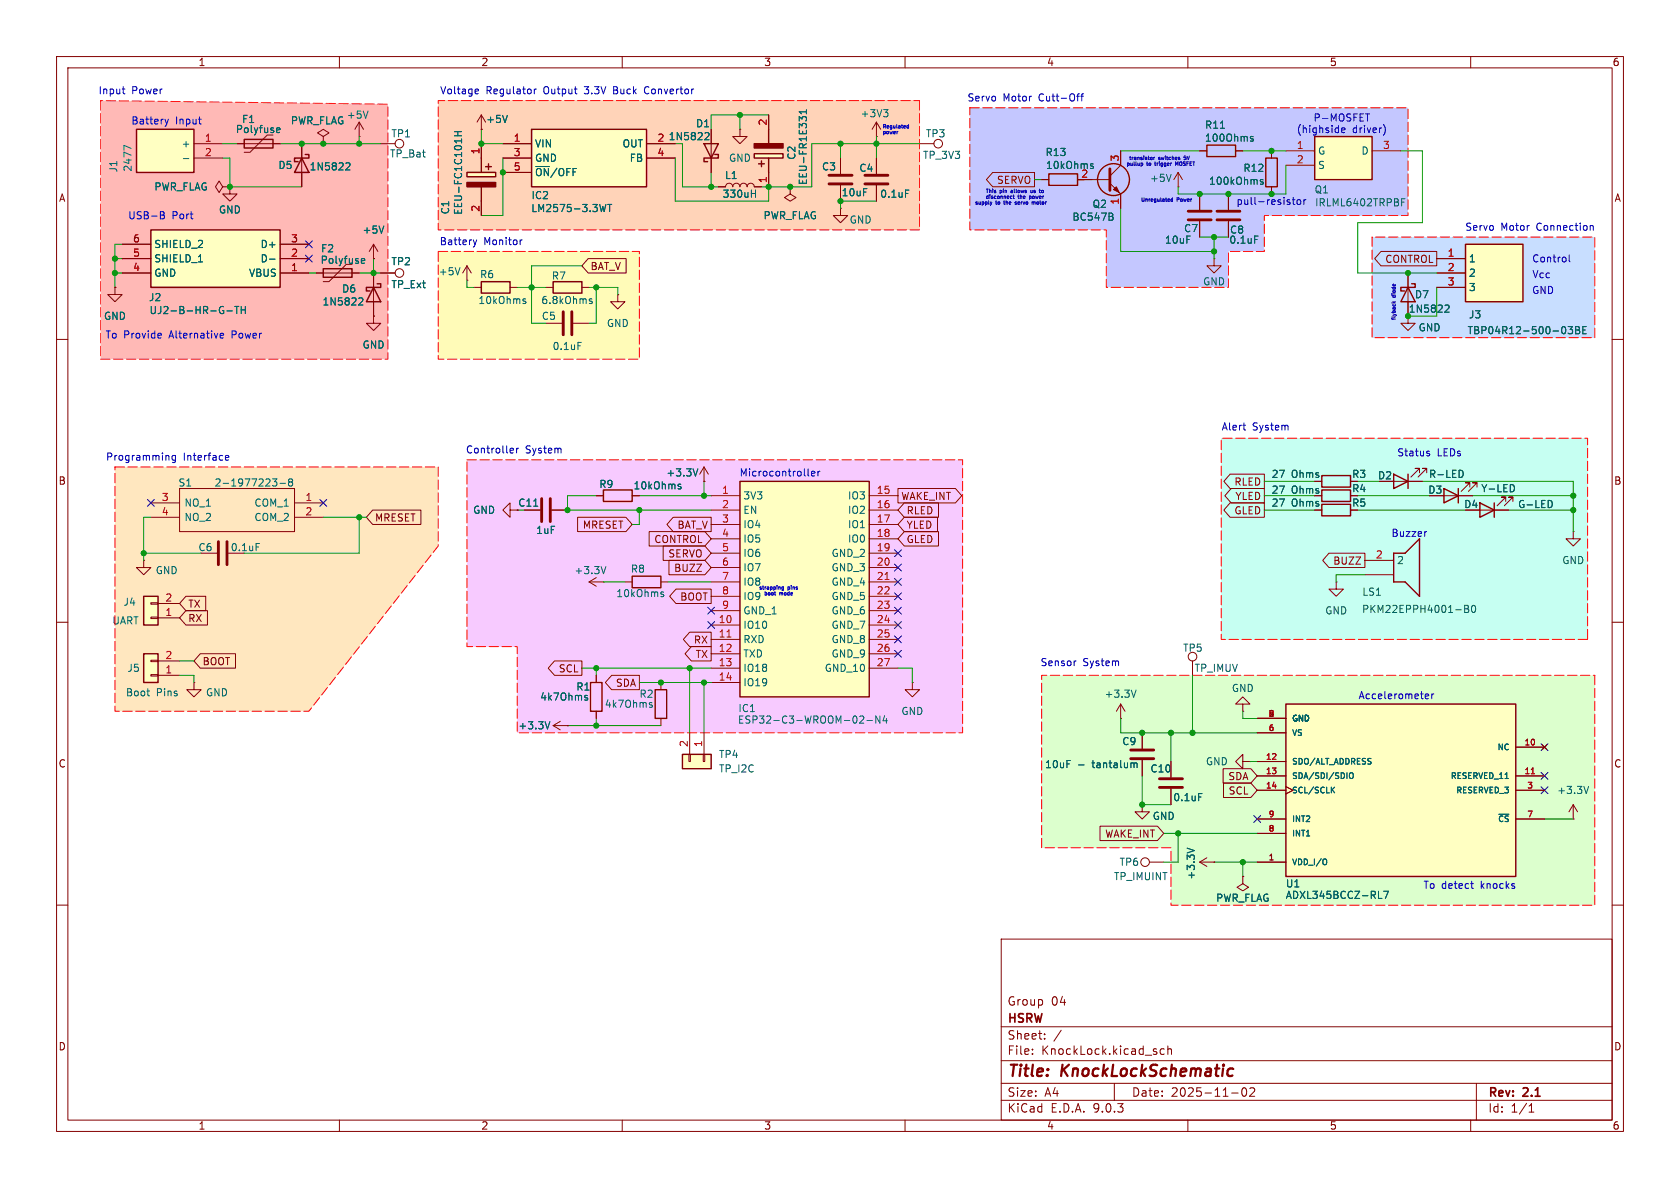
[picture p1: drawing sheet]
<svg xmlns="http://www.w3.org/2000/svg" width="297mm" height="210mm" viewBox="0 0 297 210" stroke-linecap="round" stroke-linejoin="round" font-family="sans-serif">
<g fill="none" stroke="#840000" stroke-width=".18">
<path d="M10 10h277v190h-277zM12 12h273v186h-273zM60 10v2M110 10v2M160 10v2M210 10v2M260 10v2M10 60h2M285 60h2M10 110h2M285 110h2M10 160h2"/>
<path d="M177 166h108v32h-108zM285 160h2M60 198v2M110 198v2M160 198v2M177 194.5h108M177 191.5h108M177 187.5h108M177 181.5h108M182.5 186.3v.1M182.5 185.5v.1M184.7 183.6v.1"/>
<path d="M184.7 182.8v.1M187.6 182.1l-1.3 2M197 191.5v3M205.8 185.5l-.4-.1-.3 .3v.4l.1 .2h.6M206.5 185.5l.2-.1 .3 .1 .1 .9M206.5 184.9v1.5M210 198v2M217.7 193.2h1.2M219.7 192.4l.2-.1a.81 .81 0 0 1 .6 .6 .81 .81 0 0 1-.3 .8l-.2 .1a.81 .81 0 0 1-.3-1.4zM221 192.4l.5-.1 .2 .1 .1 .3-.9 1.1h.9M260 198v2M261 191.5v6.5"/>
<path d="M270.3 196.6h.9M270.3 195.5l.4-.4v1.5"/>
</g>
<path d="M217.5 188.9l.5 .1M217.9 190.1l-.2 .1" fill="none" stroke="#840000" stroke-width=".4"/>
<path d="M17.8 17.8l50.8 .6v45.1h-50.8z" fill="#ffb9b6"/>
<path d="M20.3 82.6h57.2v13.9l-22.9 29.2h-34.3z" fill="#ffe7bf"/>
<path d="M242.6 41.9h39.3v17.8h-39.3z" fill="#c8deff"/>
<path d="M77.5 44.5h35.5v19h-35.5z" fill="#fffbb8"/>
<path d="M77.5 17.8h85.1v22.8h-85.1z" fill="#ffd3b8"/>
<path d="M184.1 119.4h97.8v40.6h-74.9v-10.1h-22.9z" fill="#dcffcd"/>
<path d="M171.4 19.1h77.5v19h-25.4v6.4h-6.3v6.3h-21.6v-10.2h-24.2z" fill="#c4c7ff"/>
<path d="M82.5 81.3h87.7v48.2h-78.8v-15.2h-8.9z" fill="#f7caff"/>
<path d="M215.9 77.5h64.8v35.5h-64.8z" fill="#c6fff2"/>
<g fill="none" stroke="#840000" stroke-width=".18">
<path d="M39.4 33l-.7-1-.6 1 .6 1 .7-1h1.2M40.6 33h.1M53.3 25.4v7.6M67.3 25.4h2.5M55.9 48.3h7.6M62.2 46.7h-1l-3 3.1h-1.1M66 45.7h.1M66 43.2l-.7 1.3M66 43.2l.8 1.3M66 43.2v2.5M248.9 48.3v7.6M92.7 90.2h2.8"/>
<path d="M97.5 90.2h2.8M105.4 87.6h1.3M111.8 87.6h1.2M232.4 87.6h1.3M252.7 87.6h7.6M259.8 86.1v-.8h-.7h.7l-1.5 1.6M261.1 86.1v-.8h-.8h.8l-1.5 1.6M278.1 94v1.3h1.3l-1.3 1.2-1.2-1.2h1.2M278.1 94h.1M104.1 102.9l1.3 .7M104.1 102.9h2.6M105.4 102.1l-1.3 .8"/>
<path d="M105.4 119.4v1.3M106.7 102.9h.1M105.4 125.7v1.3"/>
<circle cx="70.6" cy="25.4" r=".76"/>
</g>
<path d="M53.3 27.9l1.3 2.6h-2.5zM54 27.3h.6v.6h-2.5v.7h.6M57.1 47.5h5.1v1.5h-5.1zM248.9 50.8l1.3 2.5h-2.6zM249.6 50.2h.6v.6h-2.6v.6h.7M106.7 86.6h5.1v2h-5.1zM233.7 86.6h5.1v2h-5.1zM255.3 86.4l2.5 1.2-2.5 1.3zM257.8 86.4v2.5M104.4 120.7h2v5h-2z" fill="none" stroke="#840000" stroke-width=".25"/>
<path d="M61.3 28.8h.5l.1 .3-.8 .9h.8M67.9 39.9l-.5 1.3M63.9 46.4l.2 .2 .3-.1M63.9 45.9l.2-.2h.2l.2 .2v.1l-.6 .1M255.6 53.9l.5 .1 .1 .3-.8 .9h.8M94.3 89.5h.8M119.9 85.9l.5 .3v.2h-.4M119.9 85.6h.5M267.5 85.7l.2 .5-.2 .7M107.1 100.1l-.4 1.3M103.4 123.3l.5 .2-.1 .2-.3 .1M103.4 123h.4" fill="none" stroke="#006464" stroke-width=".18"/>
<path d="M95.8 88.1v4.1M97.3 88.1v4.1" fill="none" stroke="#840000" stroke-width=".51"/>
<path d="M25.4 105.4h2.5v5.1h-2.5z" fill="#ffffc2"/>
<path d="M25.4 105.4h2.5v5.1h-2.5z" fill="none" stroke="#840000" stroke-width=".25"/>
<g fill="none" stroke="#840000" stroke-width=".18">
<path d="M67.3 48.3h2.5M26.7 109.1h1.2v.2h-1.2zM26.7 106.6h1.2v.2h-1.2zM27.9 109.2h3.8M27.9 106.7h3.8"/>
<circle cx="70.6" cy="48.3" r=".76"/>
</g>
<path d="M26.7 40.6h22.8v10.2h-22.8z" fill="#ffffc2"/>
<path d="M26.7 40.6h22.8v10.2h-22.8z" fill="none" stroke="#840000" stroke-width=".25"/>
<path d="M21.6 48.3h5.1M21.6 45.7h5.1M21.6 43.2h5.1M49.5 48.3h5.1M49.5 45.7h5.1M49.5 43.2h5.1" fill="none" stroke="#840000" stroke-width=".18"/>
<path d="M35.1 46.3h.7M40.1 55h1M41.5 54.2h.7M41.9 54.2v1.2M42.6 54.2v1.2M42.6 54.8h.8M43.4 54.2v1.2M47.7 45.8h.9" fill="none" stroke="#006464" stroke-width=".18"/>
<path d="M24.1 22.9h10.2v7.6h-10.2z" fill="#ffffc2"/>
<path d="M24.1 22.9h10.2v7.6h-10.2z" fill="none" stroke="#840000" stroke-width=".25"/>
<path d="M34.3 27.9h5.1M34.3 25.4h5.1M25.4 99.1v1.2h1.3l-1.3 1.3-1.3-1.3h1.3M25.4 99.1h.1" fill="none" stroke="#840000" stroke-width=".18"/>
<path d="M23.2 26.2l-1.3-.5v.8M32.4 28h1" fill="none" stroke="#006464" stroke-width=".18"/>
<path d="M25.4 115.6h2.5v5.1h-2.5z" fill="#ffffc2"/>
<path d="M233.7 89.2h5.1v2h-5.1zM25.4 115.6h2.5v5.1h-2.5zM115.8 121.9h2.1v5.1h-2.1z" fill="none" stroke="#840000" stroke-width=".25"/>
<g fill="none" stroke="#840000" stroke-width=".18">
<path d="M109.2 52.1v1.2h1.3l-1.3 1.3-1.3-1.3h1.3M109.2 52.1h.1M232.4 90.2h1.3M26.7 119.3h1.2v.2h-1.2zM26.7 116.7h1.2v.3h-1.2zM27.9 119.4h3.8M27.9 116.8h3.8M236.2 102.9v1.2h1.3l-1.3 1.3-1.3-1.3h1.3M236.2 102.9h.1M116.8 120.7v1.2M116.8 127v1.3M207 134.6v2.8"/>
<path d="M207 139.4v2.8M278.1 144.8h.1M278.1 142.2l-.7 1.3M278.1 142.2l.8 1.3M278.1 142.2v2.6"/>
</g>
<path d="M26 122.2h.4M26.3 123h.1M114.9 124.6l.4 .2v.2h-.4M114.9 124.3h.4M280.9 139l-.5 1.3M211.9 140.3h.6" fill="none" stroke="#006464" stroke-width=".18"/>
<path d="M205 139.2h4M205 137.7h4" fill="none" stroke="#840000" stroke-width=".51"/>
<path d="M82.5 30.5h5.1v.7h-5.1z" fill="#ffffc2"/>
<path d="M82.5 30.5h5.1v.7h-5.1zM85.1 27.9v2.6M85.1 33v2.6M85.9 29.5h1M86.4 29v1M66 50.8l1.3 2.5h-2.5zM66.7 50.2h.6v.6h-2.5v.6h.6" fill="none" stroke="#840000" stroke-width=".25"/>
<path d="M82.5 32.3h5.1v.7h-5.1z" fill="#840000" stroke="#840000" stroke-width=".25"/>
<path d="M85.1 25.4v2.5M85.1 35.6v2.5M20.3 50.8v1.3h1.3l-1.3 1.2-1.3-1.2h1.3M20.3 50.8h.1M66 55.9v1.3h1.3l-1.3 1.2-1.2-1.2h1.2M66 55.9h.1M66 48.3v7.6M219.7 134.6v-1.2l-1.3 1.2 1.3 1.3v-1.3h1.3M221 134.6h.1" fill="none" stroke="#840000" stroke-width=".18"/>
<path d="M80.3 24h1.3M80.3 23.3h1.3M80.9 23.3v.7M63.6 52.6l.4 .1 .2 .3-.8 .9h.8" fill="none" stroke="#006464" stroke-width=".18"/>
<path d="M227.3 124.5h40.7v30.4h-40.7z" fill="#ffffc2"/>
<path d="M43.2 24.6h5.1v1.6h-5.1zM227.3 124.5h40.7v30.4h-40.7z" fill="none" stroke="#840000" stroke-width=".25"/>
<g fill="none" stroke="#840000" stroke-width=".18">
<path d="M40.6 33v1.3h1.3l-1.3 1.3-1.2-1.3h1.2M40.6 33h.1M41.9 25.4h7.6M48.3 23.9h-1.1l-3 3h-1M57.1 24.1l1.1-.6-1.1-.6-1 .6 1 .6v1.3M57.1 25.4h.1M63.5 24.1h.1M63.5 21.6l-.8 1.3M63.5 21.6l.8 1.3M63.5 21.6v2.5M85.1 22.9h.1M85.1 20.3l-.8 1.3"/>
<path d="M85.1 20.3l.8 1.3M85.1 20.3v2.6M222.2 139.7h5.1M222.2 137.2h5.1M222.2 134.6h5.1M222.2 129.5h5.1M222.2 127h5.1M227.3 139.1l1.3 .6-1.3 .6M268 139.7h5M268 137.2h5M268 132.1h5M272.7 131.7l.7 .8"/>
<path d="M273.4 131.7l-.7 .8M222.2 144.8h5.1M222.2 152.4h5.1M222.2 147.3h5.1M268 144.8h5"/>
</g>
<path d="M65.1 19.6l-.5 1.3M48.9 23.3l.2 .1h.3M48.9 22.8l.2-.2h.2l.2 .2v.1l-.6 .1M89.7 20.4l-.4 1.3M235.5 139.6l.4 .6M235.9 139.1l-.5 .6M238.7 136.7l.1-.1a.34 .34 0 0 1 .4 .3v.4a.34 .34 0 0 1-.3 .3 .34 .34 0 0 1-.3-.3zM234.4 151.9l.1 .3-.1 .6M243.7 158.8h.6M244.6 157.6h.9l-.6 1.2M265 143.9h1.8" fill="none" stroke="#006464" stroke-width=".18"/>
<path d="M270.7 136.8h.6" fill="none" stroke="#a90000" stroke-width=".18"/>
<path d="M94 22.9h20.3v10.1h-20.3z" fill="#ffffc2"/>
<path d="M94 22.9h20.3v10.1h-20.3zM97.8 49.8h5.1v2h-5.1z" fill="none" stroke="#840000" stroke-width=".25"/>
<path d="M88.9 25.4h5.1M88.9 27.9h5.1M88.9 30.5h5.1M114.3 25.4h5.1M114.3 27.9h5.1M96.5 50.8h1.3M96.5 57.2h2.8M101.3 57.2h2.8M102.9 50.8h1.2M34.3 120.7v1.2h1.3l-1.3 1.3-1.3-1.3h1.3M34.3 120.7h.1" fill="none" stroke="#840000" stroke-width=".18"/>
<path d="M107.1 36.1l-.3 1.3-.2-.9M107.4 36.1h.7M107.8 36.1v1.3M104.2 53.1l.5 .3-.2 .3-.3-.1M104.7 52.9l-.3-.1-.2 .2M102.2 60.5h.6" fill="none" stroke="#006464" stroke-width=".18"/>
<path d="M99.6 55.1v4.1M101.1 55.1v4.1" fill="none" stroke="#840000" stroke-width=".51"/>
<path d="M120.6 133.4h5.1v2.5h-5.1z" fill="#ffffc2"/>
<path d="M120.6 133.4h5.1v2.5h-5.1z" fill="none" stroke="#840000" stroke-width=".25"/>
<path d="M121.8 133.4h.2v1.2h-.2zM121.9 129.5v3.9M124.3 133.4h.3v1.2h-.3zM124.5 129.5v3.9M219.7 124.5h1.3l-1.3-1.3-1.3 1.3h1.3v1.2M219.7 125.7h.1" fill="none" stroke="#840000" stroke-width=".18"/>
<path d="M133.3 27.2h5.1v.7h-5.1z" fill="#ffffc2"/>
<path d="M124.5 25.4h2.5l-1.3 2.5zM126.4 27.3h.6v.6h-2.5v.7h.6M133.3 27.2h5.1v.7h-5.1zM134.1 29h1M134.6 28.4v1.1M135.9 22.9v2.5M135.9 27.9v2.6M85.1 49.8h5.1v2h-5.1zM261.6 88.9l2.6 1.3-2.6 1.2zM264.2 88.9v2.5M111.8 101.9h5v2h-5z" fill="none" stroke="#840000" stroke-width=".25"/>
<path d="M133.3 25.4h5.1v.8h-5.1z" fill="#840000" stroke="#840000" stroke-width=".25"/>
<g fill="none" stroke="#840000" stroke-width=".18">
<path d="M125.7 22.9v7.6M127 33h1.3a.64 .64 0 0 1 .6-.6 .64 .64 0 0 1 .6 .6 .64 .64 0 0 1 .7-.6 .64 .64 0 0 1 .6 .6 .64 .64 0 0 1 .6-.6 .64 .64 0 0 1 .7 .6 .64 .64 0 0 1 .6-.6 .64 .64 0 0 1 .6 .6h1.3M130.8 22.9v1.2h1.3l-1.3 1.3-1.3-1.3h1.3M130.8 22.9h.1M135.9 20.3v2.6M135.9 30.5v2.5M139.7 33v1.3l1 .6-1 .7-1-.7 1-.6M139.7 33h.1M148.6 36.8v1.3h1.3l-1.3 1.3-1.3-1.3h1.3M148.6 36.8h.1M148.6 27.9v2.8M148.6 32.8v2.8"/>
<path d="M154.9 24.1h.1M154.9 21.6l-.7 1.3M154.9 21.6l.8 1.3M154.9 21.6v2.5M154.9 27.9v2.8M154.9 32.8v2.8M82.5 49.5h.1M82.5 47l-.7 1.3M82.5 47l.8 1.3M82.5 47v2.5M83.8 50.8h1.3M90.2 50.8h1.2"/>
<path d="M26.7 88.9h5M26.7 91.4h5M31.7 86.4h20.4v7.6h-20.4zM35.6 97.8h2.8M52.1 88.9h5M52.1 91.4h5M124.5 85.1h.1M124.5 82.6l-.8 1.2M124.5 82.6l.7 1.2M124.5 82.6v2.5M259.1 90.2h7.6M266.2 88.6v-.7h-.8h.8l-1.5 1.5"/>
<path d="M267.5 88.6v-.7h-.8h.8l-1.6 1.5M110.5 102.9h1.3M116.8 102.9h1.3M198.1 127h.1M198.1 124.5l-.7 1.2M198.1 124.5l.8 1.2M198.1 124.5v2.5M201.9 129.5v2.8M201.9 134.4v2.8M203.2 152.4h2.5M212.1 152.4l1.3 .8M212.1 152.4h2.5"/>
<path d="M213.4 151.6l-1.3 .8M214.6 152.4h.1M219.7 154.9v1.3l1 .6-1 .7-1-.7 1-.6M219.7 154.9h.1"/>
<circle cx="202.4" cy="152.4" r=".76"/>
</g>
<g fill="none" stroke="#006464" stroke-width=".18">
<path d="M142.6 19.4v.7M142.6 19.8h-1.3l.4 .3M156.2 19.4h.8l-.4 .5M156.7 19.9l.3 .2v.3l-.3 .2M124.8 23.4l.4 .1 .2 .3-.8 .9h.8M132.8 34.2h.8M133.6 33.6v1.3M141.8 21l-.5-.4v.8M141.8 20.9l.2-.3h.3l.3 .3M160.1 33.6h.6M81.3 47.3l-.4 1.3M92.5 53.2l.5 .2-.1 .2-.3 .1"/>
<path d="M92.5 52.9h.4M45.3 96.1h.6M48.2 84.7h.7l-.4 .4 .4 .2v.4l-.2 .2h-.4M49.5 85.4h1M51.2 85.2l-.2-.2 .2-.3h.3l.2 .2-.2 .3M51.2 85.2l-.2 .2 .1 .4 .1 .1h.4l.1-.2v-.3l-.2-.2M51.2 85.2h.3M123.4 82.9l-.5 1.2M274.2 88.5l.2 .5-.2 .7M116.9 105l.5 .2-.1 .2-.4 .1M116.9 104.7h.4M190.7 135.2h.9"/>
<path d="M200.5 135l.2-.1h.3v.8M200.8 122l-.4 1.3M209.9 149.9l1.2 .5"/>
</g>
<path d="M146.6 32.5h4M146.6 31h4M152.9 32.5h4.1M152.9 31h4.1M38.6 95.8v4M40.1 95.8v4M199.9 134.1h4.1M199.9 132.6h4.1" fill="none" stroke="#840000" stroke-width=".51"/>
<path d="M130.8 85.1h22.9v38.1h-22.9z" fill="#ffffc2"/>
<path d="M130.8 85.1h22.9v38.1h-22.9z" fill="none" stroke="#840000" stroke-width=".25"/>
<g fill="none" stroke="#840000" stroke-width=".18">
<path d="M248.9 55.9v1.3h1.3l-1.3 1.2-1.3-1.2h1.3M90.2 90.2v-1.3l-1.3 1.3 1.3 1.2v-1.2h1.2M125.7 87.6h5.1M125.7 90.2h5.1M125.7 92.7h5.1M125.7 95.3h5.1M125.7 97.8h5.1M153.7 87.6h5M153.7 90.2h5M153.7 92.7h5M153.7 95.3h5M153.7 97.8h5"/>
<path d="M125.7 100.3h5.1M125.7 102.9h5.1M125.7 105.4h5.1M125.7 108h5.1M125.7 110.5h5.1M125.7 113h5.1M125.7 115.6h5.1M125.7 118.1h5.1M153.7 100.3h5M153.7 102.9h5M153.7 105.4h5M153.7 108h5"/>
<path d="M153.7 110.5h5M153.7 113h5M153.7 115.6h5M153.7 118.1h5M97.8 128.3l1.3 .7M97.8 128.3h2.5M99.1 127.5l-1.3 .8M100.3 128.3h.1M125.7 120.7h5.1"/>
</g>
<path d="M128.5 112.6h.7M156.5 102.5h.7" fill="none" stroke="#a90000" stroke-width=".18"/>
<path d="M97.2 127.6l-.4 1.2M152.2 126.6h.4l.1 .3-.8 .9h.8M153.3 127.3h.9M155.6 126.6v1.2l-.8-1.2v1.2M156.4 126.5l-.3 .9h.8M156.7 127v.8" fill="none" stroke="#006464" stroke-width=".18"/>
<path d="M259.1 43.2h10.1v10.1h-10.1z" fill="#ffffc2"/>
<g fill="none" stroke="#840000" stroke-width=".25">
<path d="M185.4 30.7h5.1v2.1h-5.1zM213.4 25.7h5v2h-5zM259.1 43.2h10.1v10.1h-10.1zM233.7 84.1h5.1v2h-5.1zM246.4 83.8l2.5 1.3-2.5 1.3zM246.4 97.8h2l2.6-2.5v10.1l-2.6-2.5h-2zM248.9 83.8v2.6"/>
<circle cx="196.8" cy="31.7" r="2.82"/>
</g>
<g fill="none" stroke="#840000" stroke-width=".18">
<path d="M162.6 25.4h2.5M184.1 31.8h1.3M190.5 31.8h5.7M196.2 32.4l1.9 1.9v2.5M198.1 26.7v2.5l-1.9 1.9M208.3 33h.1M208.3 30.5l-.8 1.3M208.3 30.5l.7 1.3M208.3 30.5v2.5M212.1 26.7h1.3M217.2 34.3v2.8M217.2 39.1v2.8"/>
<path d="M218.4 26.7h1.3M214.6 45.7v1.3h1.3l-1.3 1.3-1.2-1.3h1.2M214.6 45.7h.1M254 45.7h5.1M254 48.3h5.1M254 50.8h5.1M232.4 85.1h1.3M241.3 99.1h5.1M243.8 85.1h7.7M251 83.6v-.8h-.8h.8l-1.6 1.5M252.2 83.6v-.8h-.7h.7l-1.5 1.5M241.3 101.6h5.1"/>
<path d="M201.9 142.2v1.3h1.3l-1.3 1.3-1.2-1.3h1.2M201.9 142.2h.1"/>
<circle cx="165.9" cy="25.4" r=".76"/>
</g>
<g fill="none" stroke="#006464" stroke-width=".18">
<path d="M192.8 29.3l.5 .2v.2l-.4 .1M192.8 29h.5M196.5 38.3l.3 .2-.1 .3-.2 .1M196.6 37.7l.1 .2-.1 .3M207 30.8l-.4 1.3M215.8 22.7h.7M221.1 24.5l.4 .1 .1 .2-.2 .2-.3-.1M221.1 24.2h.4M221.8 41.7h.6M277.2 57.7h.8l-.4 .5 .4 .1v.6l-.2 .1-.6-.1M278.6 57.7h.4l.2 .3-.2 .3 .2 .2 .1 .3-.3 .2h-.4zM278.6 58.3h.4"/>
<path d="M279.8 58.3h.4M280.4 57.7h-.6v1.3h.6M258.3 83.1a.68 .68 0 0 1 .4 .7 .68 .68 0 0 1-.4 .6M258.9 107h.5l.2 .2-.2 .4 .2 .1 .1 .3-.3 .3h-.5zM258.9 107.6h.5M260.3 107.1l.1-.1a.68 .68 0 0 1 .5 .6 .68 .68 0 0 1-.5 .7 .84 .84 0 0 1-.1-1.2z"/>
</g>
<path d="M196.2 29.8v3.9M215.1 38.9h4.1M215.1 37.3h4.1" fill="none" stroke="#840000" stroke-width=".51"/>
<path d="M196.8 33.5l.6-.5 .5 1z" fill="#840000" stroke="#840000" stroke-width=".18"/>
<path d="M232.4 24.1h10.2v7.7h-10.2z" fill="#ffffc2"/>
<path d="M223.8 27.9h2v5.1h-2zM232.4 24.1h10.2v7.7h-10.2z" fill="none" stroke="#840000" stroke-width=".25"/>
<g fill="none" stroke="#840000" stroke-width=".18">
<path d="M40.6 33h.1M41.9 25.4h1.3M48.3 25.4h1.2M53.3 25.4v2.5M53.3 30.5v2.5M57.1 25.4h.1M85.1 22.9h.1M85.1 25.4v2.5M85.1 35.6v2.5M88.9 25.4h5.1M88.9 27.9h5.1M88.9 30.5h5.1"/>
<path d="M114.3 25.4h5.1M114.3 27.9h5.1M125.7 22.9v2.5M125.7 27.9v2.6M127 33h1.3M133.3 33h1.3M135.9 20.3v2.6M135.9 30.5v2.5M139.7 33h.1M148.6 27.9v2.8M148.6 32.8v2.8M154.9 27.9v2.8"/>
<path d="M154.9 32.8v2.8M175.5 30.5h7.4v2.5h-7.4l-1.1-1.2zM184.1 31.8h1.3M190.5 31.8h2.5M198.1 26.7v2.5M198.1 34.3v2.5M212.1 26.7h1.3M212.1 34.3v2.8M212.1 39.1v2.8M217.2 34.3v2.8M217.2 39.1v2.8M218.4 26.7h1.3"/>
<path d="M224.8 26.7v1.2M224.8 33v1.3M227.3 26.7h5.1M227.3 29.2h5.1M242.6 26.7h5M20.3 50.8h.1M21.6 48.3h5.1M21.6 45.7h5.1M21.6 43.2h5.1M49.5 48.3h5.1M49.5 45.7h5.1M49.5 43.2h5.1"/>
<path d="M55.9 48.3h1.2M62.2 48.3h1.3M66 45.7h.1M66 55.9h.1M66 48.3v2.5M66 53.3v2.6M67.3 48.3h2.5M104 45.7h6.7v2.6h-6.7l-1.1-1.3zM244.1 44.4h9.9v2.6h-9.9l-1.1-1.3zM248.9 48.3v2.5M248.9 53.3v2.6M254 48.3h5.1"/>
<path d="M254 45.7h5.1M254 50.8h5.1M65.9 90.2h8.5v2.5h-8.5l-1.1-1.3zM92.7 90.2h2.8M97.5 90.2h2.8M102.1 91.4h8.5l1.2 1.3-1.2 1.3h-8.5zM105.4 87.6h1.3M111.8 87.6h1.2M114.8 94h9.8l1.1 1.3-1.1 1.2h-9.8zM117.2 96.5h7.4l1.1 1.3-1.1 1.3h-7.4zM118.3 99.1h6.3l1.1 1.2-1.1 1.3h-6.3zM119 91.4h6.7v2.6h-6.7l-1.1-1.3z"/>
<path d="M124.5 85.1h.1M158.7 86.4h10.2l1.1 1.2-1.1 1.3h-10.2zM159.9 88.9h6v2.5h-6l-1.2-1.2zM159.9 94h6v2.5h-6l-1.2-1.2zM159.9 91.4h5.8v2.6h-5.8l-1.2-1.3zM217.5 88.9h6v2.5h-6l-1.1-1.2zM217.5 83.8h6v2.6h-6l-1.1-1.3zM217.7 86.4h5.8v2.5h-5.8l-1.2-1.3zM232.4 87.6h1.3M232.4 90.2h1.3M232.4 85.1h1.3M234.9 97.8h6.4v2.5h-6.4l-1.1-1.2z"/>
<path d="M243.8 85.1h2.6M248.9 85.1h2.6M252.7 87.6h2.6M257.8 87.6h2.5M259.1 90.2h2.5M264.2 90.2h2.5M32.9 105.4h3.5v2.6h-3.5l-1.2-1.3zM32.9 107.9h3.8v2.6h-3.8l-1.2-1.3zM35.4 115.6h6.2v2.5h-6.2l-1.1-1.3zM98 116.8h4.9v2.6h-4.9l-1.1-1.3zM105.4 119.4v1.3M108.1 119.4h4.9v2.5h-4.9l-1.1-1.2z"/>
<path d="M119.5 104.1h6.2v2.6h-6.2l-1.1-1.3zM121.9 111.8h3.8v2.5h-3.8l-1.1-1.3zM122.2 114.3h3.5v2.5h-3.5l-1.1-1.2zM210.8 116.8v2.6M100.3 128.3h.1M105.4 125.7v1.3M161.3 120.7v1.2h1.3l-1.3 1.3-1.3-1.3h1.3M161.3 120.7h.1M201.9 129.5v2.8M201.9 134.4v2.8M207 134.6v2.8M207 139.4v2.8"/>
<path d="M216.2 135.9h4.9l1.1 1.3-1.1 1.2h-4.9zM216.3 138.4h4.8l1.1 1.3-1.1 1.3h-4.8zM222.2 139.7h5.1M222.2 137.2h5.1M222.2 134.6h5.1M222.2 129.5h5.1M222.2 127h5.1M227.3 139.1l1.3 .6-1.3 .6M268 139.7h5M268 137.2h5M268 132.1h5M272.7 131.7l.7 .8"/>
<path d="M273.4 131.7l-.7 .8M194.5 146h10.1l1.1 1.3-1.1 1.3h-10.1zM201.9 142.2h.1M214.6 152.4h.1M219.7 154.9h.1M222.2 144.8h5.1M222.2 152.4h5.1M222.2 147.3h5.1M268 144.8h5"/>
<circle cx="210.8" cy="116.1" r=".76"/>
</g>
<g fill="none" stroke="#006464" stroke-width=".18">
<path d="M142.6 19.4v.7M142.6 19.8h-1.3l.4 .3M48.9 22.8l.2-.2h.2l.2 .2v.1l-.6 .1M48.9 23.3l.2 .1h.3M61.3 28.8h.5l.1 .3-.8 .9h.8M67.9 39.9l-.5 1.3M80.3 24h1.3M80.3 23.3h1.3M80.9 23.3v.7M89.7 20.4l-.4 1.3M107.1 36.1l-.3 1.3-.2-.9M107.4 36.1h.7"/>
<path d="M107.8 36.1v1.3M124.8 23.4l.4 .1 .2 .3-.8 .9h.8M132.8 34.2h.8M133.6 33.6v1.3M141.8 21l-.5-.4v.8M141.8 20.9l.2-.3h.3l.3 .3M160.1 33.6h.6M192.8 29.3l.5 .2v.2l-.4 .1M192.8 29h.5M196.5 38.3l.3 .2-.1 .3-.2 .1M196.6 37.7l.1 .2-.1 .3M215.8 22.7h.7"/>
<path d="M221.1 24.5l.4 .1 .1 .2-.2 .2-.3-.1M221.1 24.2h.4M223.3 31.8l-.3-.1-.2 .2 .1 .2 .4 .1v.3h-.5M247.8 35.7h.4M247.8 35.1h.6M35.1 46.3h.7M40.1 55h1M41.5 54.2h.7M41.9 54.2v1.2M42.6 54.2v1.2M42.6 54.8h.8M43.4 54.2v1.2"/>
<path d="M47.7 45.8h.9M63.6 52.6l.4 .1 .2 .3-.8 .9h.8M63.9 46.4l.2 .2 .3-.1M63.9 45.9l.2-.2h.2l.2 .2v.1l-.6 .1M221.8 41.7h.6M255.6 53.9l.5 .1 .1 .3-.8 .9h.8M277.2 57.7h.8l-.4 .5 .4 .1v.6l-.2 .1-.6-.1M278.6 57.7h.4l.2 .3-.2 .3 .2 .2 .1 .3-.3 .2h-.4zM278.6 58.3h.4M279.8 58.3h.4M280.4 57.7h-.6v1.3h.6M94.3 89.5h.8"/>
<path d="M119.9 85.9l.5 .3v.2h-.4M119.9 85.6h.5M123.4 82.9l-.5 1.2M258.3 83.1a.68 .68 0 0 1 .4 .7 .68 .68 0 0 1-.4 .6M267.5 85.7l.2 .5-.2 .7M274.2 88.5l.2 .5-.2 .7M97.2 127.6l-.4 1.2M103.4 123.3l.5 .2-.1 .2-.3 .1M103.4 123h.4M190.7 135.2h.9M200.5 135l.2-.1h.3v.8M235.5 139.6l.4 .6"/>
<path d="M235.9 139.1l-.5 .6M238.7 136.7l.1-.1a.34 .34 0 0 1 .4 .3v.4a.34 .34 0 0 1-.3 .3 .34 .34 0 0 1-.3-.3zM209.9 149.9l1.2 .5M211.9 140.3h.6M234.4 151.9l.1 .3-.1 .6M243.7 158.8h.6M244.6 157.6h.9l-.6 1.2M265 143.9h1.8"/>
</g>
<path d="M210.1 38.9h4M210.1 37.3h4" fill="none" stroke="#840000" stroke-width=".51"/>
<path d="M17.8 17.8v45.7h50.8v-45.1l-50.8-.6" fill="none" stroke="#ff1d1d" stroke-width=".18" stroke-dasharray="1.7 .6"/>
<path d="M162.6 17.8v22.8h-85.1v-22.8h85.1M171.4 19.1h77.5v19h-25.4v6.4h-6.3v6.3h-21.6v-10.2h-24.2v-21.5M77.5 44.5h35.5v19h-35.5v-19M242.6 41.9v17.8h39.3v-17.8h-39.3M20.3 82.6h57.2v13.9l-22.9 29.2h-34.3v-43.1M82.5 81.3h87.7v48.2h-78.8v-15.2h-8.9v-33M280.7 113h-64.8v-35.5h64.8v35.5M281.9 119.4v40.6h-74.9v-10.1h-22.9v-30.5h97.8" fill="none" stroke="#f00" stroke-width=".18" stroke-dasharray="1.7 .6"/>
<g fill="none" stroke="#009600" stroke-width=".18">
<path d="M39.4 25.4h2.5M39.4 27.9h1.2v5.1h12.7M49.5 25.4h17.8M63.5 24.1v1.3M85.1 22.9v2.5h3.8M88.9 27.9v10.2h-3.8M119.4 27.9v7.7h16.5v-2.6M120.6 25.4v7.6h6.4M125.7 30.5v2.5M130.8 20.3v2.6M135.9 20.3h-10.2v2.6M148.6 25.4v2.5"/>
<path d="M154.9 35.6h-6.3v1.2M154.9 24.1v3.8M162.6 25.4h-19.1v7.6h-8.9M182.9 31.8h1.2M198.1 26.7h14M198.1 36.8v7.7h16.5M219.7 26.7h7.6M227.3 29.2v5.1h-19v-1.3M247.6 26.7h3.9v12.7h-11.5v8.9h14M20.3 45.7h1.3M20.3 48.3h1.3M21.6 43.2h-1.3v7.6"/>
<path d="M54.6 48.3h1.3M63.5 48.3h3.8M66 45.7v2.6M82.5 49.5v1.3h1.3M91.4 50.8h5.1M102.9 47h-8.9v10.2h2.5M104.1 50.8h5.1v1.3M105.4 50.8v6.4h-1.3M212.1 41.9h5.1M214.6 41.9v3.8M254 50.8v5.1h-5.1M25.4 97.8h10.2"/>
<path d="M26.7 91.4h-1.3v7.7M57.1 91.4h7.7M63.5 91.4v6.4h-20.3M105.4 87.6h-5.1v2.6h25.4M113 90.2v2.5h-1.2M113 87.6h12.7M124.5 85.1v2.5M223.5 87.6h8.9M223.5 85.1h8.9M223.5 90.2h8.9M240 87.6h12.7M240 85.1h3.8"/>
<path d="M240 90.2h19.1M251.5 85.1h26.6v8.9M260.3 87.6h17.8M266.7 90.2h11.4M31.7 116.8h2.6M31.7 119.4h2.6v1.3M102.9 118.1h22.8M105.4 118.1v1.3M106.7 102.9h3.8M118.1 102.9h7.6M121.9 118.1v11.4M158.7 118.1h2.6v2.6"/>
<path d="M210.8 119.4v10.1M241.3 101.6h-5.1v1.3M100.3 128.3h16.5M105.4 127v1.3M113 120.7h12.7M124.5 120.7v8.8M198.1 127v2.5h24.1M201.9 137.2v5h5.1M207 129.5v5.1M219.7 125.7v1.3h2.5M221 134.6h1.2M205.7 147.3h16.5"/>
<path d="M208.3 147.3v5.1h-2.6M214.6 152.4h7.6M219.7 152.4v2.5M273 144.8h5.1"/>
</g>
<g fill="none" stroke="#000084" stroke-width=".18">
<path d="M54 42.6l1.2 1.2M54 45.1l1.2 1.2M55.2 42.6l-1.2 1.2M55.2 45.1l-1.2 1.2M26.1 88.3l1.2 1.2M27.3 88.3l-1.2 1.2M56.5 88.3l1.3 1.2M57.8 88.3l-1.3 1.2M158.1 99.7l1.3 1.2M158.1 97.2l1.3 1.2M159.4 99.7l-1.3 1.2M159.4 97.2l-1.3 1.2"/>
<path d="M125.1 109.9l1.2 1.2M125.1 107.3l1.2 1.3M126.3 109.9l-1.2 1.2M126.3 107.3l-1.2 1.3M158.1 109.9l1.3 1.2M158.1 112.4l1.3 1.2M158.1 115l1.3 1.2M158.1 102.3l1.3 1.2M158.1 104.8l1.3 1.2M158.1 107.3l1.3 1.3M159.4 109.9l-1.3 1.2M159.4 112.4l-1.3 1.2"/>
<path d="M159.4 115l-1.3 1.2M159.4 102.3l-1.3 1.2M159.4 104.8l-1.3 1.2M159.4 107.3l-1.3 1.3M272.4 139.1l1.3 1.2M272.4 136.6l1.3 1.2M272.4 131.5l1.3 1.2M273.7 139.1l-1.3 1.2M273.7 136.6l-1.3 1.2M273.7 131.5l-1.3 1.2M221.6 144.2l1.3 1.2M222.9 144.2l-1.3 1.2"/>
</g>
<g fill="none" stroke="#0000c2" stroke-width=".18">
<path d="M21.6 15.7h.5M21.8 16.4l.3 .2M84.2 15.7l.3 .1 .1 .2-.6 .2M84.5 16.5l-.3 .1M94.5 15.7v.9M94.8 15.7l-.3 .3M114.2 15.4l-.3 .5 .3 .6M190.3 17h.5M190.8 16.6l-.3 .2M191.1 17h.4M191.5 16.6l-.3 .2v1.1M28.4 37.4l.6 .1v.3l-.2 .2"/>
<path d="M28.4 38h.4M28.8 38l.3 .3-.1 .3-.6 .1M29.2 21.1l.3 .8M29.5 21.9l-.2 .4M29.8 21.1l-.3 .8M35.1 21.1h.5M35.5 21.9h.1M160.6 22v.6h-.2l-.1-.3 .3-.1M175.1 35.7l.1 .4M175.2 36.1l-.1 .2M175.4 35.7l-.2 .4M176 33.9h.1l-.1 .2"/>
<path d="M176 33.6v.1M177.4 35.7h.3M178.6 35l.1 .1M178.7 35.1h.2M178.8 33.6l-.1 .1M178.8 33.8l-.1 .1 .1 .2M178.9 34.7h-.3v.3M179.1 34.7h.2M179.2 34.5v.5l.1 .1M179.4 35.8l.3 .2-.3 .1M179.4 35.8h.1M179.7 35.7l-.3 .1"/>
<path d="M182 34.7v.6M182 35.1h.1M182 34.7h.1M182.2 33.6l.1 .4h.2M182.5 33.6v.5M182.7 35.8v.3M183 35.8v.3M183.8 33.4v.6M184.2 33.7h.2v.3h-.2zM201.7 28.8v.7M201.7 28.9h.3v.3h-.3M203.4 27.8l.3 .1v.3h-.3"/>
<path d="M204 27.8v.4M204 27.9h.1M204 27.8v.1M204.1 28.8h.3M204.1 27.8h-.1M204.2 28.6l.1 .6M206.6 35.2l.2 .1-.3 .1M206.7 35.6h-.1M207.3 35v.6h-.2l-.1-.4h.3M207.8 29.2v-.6l.2 .5 .3-.5v.6M208.5 28l.1 .1-.1 .1M208.5 27.8h.1"/>
<path d="M209.3 28.2h.3M209.6 27.6h-.3v.3l.3-.1M228.4 35.3h.5M228.6 34.9v1.1l.3 .1M229.4 35.4l.3-.1 .3 .2v.4l-.3 .2h-.3l-.1-.2zM230.5 35.3v.8M230.9 35.3l-.4 .2M237.2 23l.6-.1-.1-.2-.3-.1-.2 .2v.6h.5M241.4 20.1h.7M244.6 22a1.46 1.46 0 0 1 0 1.9M281.2 39.9h.4l.1 .8M28.3 58.9l.2 .3-.6 .1"/>
<path d="M28.5 59.7l-.2 .1M38.9 59.6l.2 .2 .4-.1M38.9 59.1l.2-.2h.2l.2 .2v.1l-.6 .1M83.7 42.4l.3 .9M84 43.3l-.2 .3M84.3 42.4l-.3 .9M92.3 42.4l-.3 .1M246 53.5h.7M246.2 53.3l.3 .2M246.7 53.3l-.3 .2M277.4 45v1.1l.2 .2M90.4 79.2l.3 .1 .1 .2-.6 .2"/>
<path d="M91.3 79.2v.9M91.7 79.2l-.4 .3M219.7 75.2h.5M220.1 76h.1M252.4 79.7l.3 .1M29.7 80.5l.2 .2v.7M31 80.5v1l-.2 .3-.3-.1M31 80.6l-.3-.1-.3 .3 .1 .5h.5M39.8 80.9l.7-.1-.1-.2-.4-.1-.2 .2 .1 .6h.5M90.7 80l-.3 .1M142.9 84l.1 .1M143.5 83.7l.6-.1-.1-.2-.4-.1-.1 .2v.6h.5"/>
<path d="M144.6 83.3v.8M145 83.3l-.4 .2M252.2 94h-.2M252.4 80.2h.3l.1 .2-.2 .2h-.3M137 104.6v.5l.1 .1M138.5 103.7v.6l-.3 .1M138.5 103.8l-.3 .1 .1 .2h.2M190.3 116.8l-.3 .1M252 123.5h.5M252 122.7h.4l.2 .3-.6 .1M253.1 122.7v.8M253.5 122.7l-.4 .2"/>
<path d="M260 156.2h.5M260.2 156.9l.3 .1"/>
</g>
<path d="M270.7 136.8h.6" fill="none" stroke="#a90000" stroke-width=".18"/>
<g fill="#009600" stroke="#009600" stroke-width=".18">
<circle cx="57.1" cy="25.4" r=".46"/>
<circle cx="63.5" cy="25.4" r=".46"/>
<circle cx="53.3" cy="25.4" r=".46"/>
<circle cx="66" cy="48.3" r=".46"/>
<circle cx="135.9" cy="33" r=".46"/>
<circle cx="125.7" cy="33" r=".46"/>
<circle cx="130.8" cy="20.3" r=".46"/>
<circle cx="148.6" cy="35.6" r=".46"/>
<circle cx="148.6" cy="25.4" r=".46"/>
<circle cx="139.7" cy="33" r=".46"/>
<circle cx="100.3" cy="90.2" r=".46"/>
<circle cx="124.5" cy="87.6" r=".46"/>
<circle cx="113" cy="90.2" r=".46"/>
<circle cx="40.6" cy="33" r=".46"/>
<circle cx="20.3" cy="48.3" r=".46"/>
<circle cx="20.3" cy="45.7" r=".46"/>
<circle cx="124.5" cy="120.7" r=".46"/>
<circle cx="121.9" cy="118.1" r=".46"/>
<circle cx="105.4" cy="128.3" r=".46"/>
<circle cx="105.4" cy="118.1" r=".46"/>
<circle cx="116.8" cy="120.7" r=".46"/>
<circle cx="85.1" cy="25.4" r=".46"/>
<circle cx="105.4" cy="50.8" r=".46"/>
<circle cx="94" cy="50.8" r=".46"/>
<circle cx="88.9" cy="30.5" r=".46"/>
<circle cx="25.4" cy="97.8" r=".46"/>
<circle cx="63.5" cy="91.4" r=".46"/>
<circle cx="278.1" cy="87.6" r=".46"/>
<circle cx="248.9" cy="55.9" r=".46"/>
<circle cx="278.1" cy="90.2" r=".46"/>
<circle cx="217.2" cy="34.3" r=".46"/>
<circle cx="212.1" cy="34.3" r=".46"/>
<circle cx="224.8" cy="26.7" r=".46"/>
<circle cx="224.8" cy="34.3" r=".46"/>
<circle cx="214.6" cy="44.5" r=".46"/>
<circle cx="214.6" cy="41.9" r=".46"/>
<circle cx="248.9" cy="48.3" r=".46"/>
<circle cx="154.9" cy="25.4" r=".46"/>
<circle cx="219.7" cy="152.4" r=".46"/>
<circle cx="210.8" cy="129.5" r=".46"/>
<circle cx="201.9" cy="142.2" r=".46"/>
<circle cx="208.3" cy="147.3" r=".46"/>
<circle cx="207" cy="129.5" r=".46"/>
<circle cx="201.9" cy="129.5" r=".46"/>
</g>
<g font-size="2.8" fill="#840000">
<text x="178" y="190.9">Title:</text>
<text x="187.7" y="190.9">KnockLockSchematic</text>
</g>
<g font-size="2.1" fill="#840000">
<text x="178" y="178">Group</text>
<text x="185.8" y="178">04</text>
<text x="178" y="184">Sheet:</text>
<text x="178" y="181.2">HSRW</text>
<text x="178" y="186.7">File:</text>
<text x="184.1" y="186.7">KnockLock.kicad_sch</text>
<text x="178" y="196.9">KiCad</text>
<text x="178" y="194.1">Size:</text>
<text x="184.7" y="194.1">A4</text>
<text x="185.7" y="196.9">E.D.A.</text>
<text x="193.3" y="196.9">9.0.3</text>
<text x="200" y="194.1">Date:</text>
<text x="207" y="194.1">2025-11-02</text>
<text x="263" y="194.3">Rev:</text>
<text x="263" y="196.9">Id:</text>
<text x="267.1" y="196.9">1/1</text>
<text x="269.4" y="194.3">2.1</text>
</g>
<g font-size="1.8" fill="#840000">
<text x="35" y="11.9">1</text>
<text x="85" y="11.9">2</text>
<text x="135" y="11.9">3</text>
<text x="185" y="11.9">4</text>
<text x="235" y="11.9">5</text>
<text x="285" y="11.9">6</text>
<text x="10.3" y="35.9">A</text>
<text x="176.2" y="32.7">SERVO</text>
<text x="191.1" y="31.5">2</text>
<text x="285.3" y="35.9">A</text>
<text x="104.3" y="47.9">BAT_V</text>
<text x="244.8" y="46.7">CONTROL</text>
<text x="248.9" y="55.5">1N5822</text>
<text x="10.3" y="85.9">B</text>
<text x="159.2" y="88.6">WAKE_INT</text>
<text x="218.1" y="86">RLED</text>
<text x="218.3" y="88.6">YLED</text>
<text x="238.9" y="87.2">R4</text>
<text x="238.9" y="89.8">R5</text>
<text x="238.9" y="84.7">R3</text>
<text x="285.3" y="85.9">B</text>
<text x="66.2" y="92.4">MRESET</text>
<text x="102.9" y="93.7">MRESET</text>
<text x="119.7" y="93.7">BAT_V</text>
<text x="160.2" y="91.1">RLED</text>
<text x="160.2" y="93.7">YLED</text>
<text x="218.1" y="91.1">GLED</text>
<text x="115.6" y="96.2">CONTROL</text>
<text x="118.1" y="98.7">SERVO</text>
<text x="119.1" y="101.3">BUZZ</text>
<text x="160.2" y="96.2">GLED</text>
<text x="235.6" y="100">BUZZ</text>
<text x="33.2" y="107.6">TX</text>
<text x="120.2" y="106.4">BOOT</text>
<text x="33.2" y="110.2">RX</text>
<text x="122.6" y="114">RX</text>
<text x="35.7" y="117.8">BOOT</text>
<text x="98.7" y="119.1">SCL</text>
<text x="122.9" y="116.5">TX</text>
<text x="108.8" y="121.6">SDA</text>
<text x="10.3" y="135.9">C</text>
<text x="285.3" y="135.9">C</text>
<text x="217" y="138.1">SDA</text>
<text x="217.1" y="140.7">SCL</text>
<text x="195.3" y="148.3">WAKE_INT</text>
<text x="10.3" y="185.9">D</text>
<text x="285.3" y="185.9">D</text>
<text x="35" y="199.9">1</text>
<text x="85" y="199.9">2</text>
<text x="135" y="199.9">3</text>
<text x="185" y="199.9">4</text>
<text x="235" y="199.9">5</text>
<text x="285" y="199.9">6</text>
</g>
<g font-size="1.8" fill="#0000c2">
<text x="17.3" y="16.9">Input</text>
<text x="23.3" y="16.9">Power</text>
<text x="77.7" y="16.9">Voltage</text>
<text x="85.9" y="16.9">Regulator</text>
<text x="96.2" y="16.9">Output</text>
<text x="103.6" y="16.9">3.3V</text>
<text x="108.9" y="16.9">Buck</text>
<text x="114.6" y="16.9">Convertor</text>
<text x="23.1" y="22.2">Battery</text>
<text x="31" y="22.2">Input</text>
<text x="170.9" y="18.1">Servo</text>
<text x="177.3" y="18.1">Motor</text>
<text x="183.7" y="18.1">Cutt-Off</text>
<text x="229.2" y="23.7">(highside</text>
<text x="232.1" y="21.7">P-MOSFET</text>
<text x="239.1" y="23.7">driver)</text>
<text x="22.6" y="39">USB-B</text>
<text x="30.4" y="39">Port</text>
<text x="218.5" y="36.4">pull-resistor</text>
<text x="258.9" y="41">Servo</text>
<text x="265.3" y="41">Motor</text>
<text x="271.8" y="41">Connection</text>
<text x="77.6" y="43.5">Battery</text>
<text x="85.5" y="43.5">Monitor</text>
<text x="270.8" y="46.6">Control</text>
<text x="270.8" y="52.2">GND</text>
<text x="270.8" y="49.4">Vcc</text>
<text x="18.6" y="60">To Provide</text>
<text x="30" y="60">Alternative</text>
<text x="41.2" y="60">Power</text>
<text x="215.9" y="76.3">Alert</text>
<text x="221.4" y="76.3">System</text>
<text x="18.6" y="81.6">Programming</text>
<text x="32.4" y="81.6">Interface</text>
<text x="82.3" y="80.4">Controller</text>
<text x="92.9" y="80.4">System</text>
<text x="246.9" y="80.9">Status</text>
<text x="254.1" y="80.9">LEDs</text>
<text x="130.7" y="84.4">Microcontroller</text>
<text x="245.9" y="95.1">Buzzer</text>
<text x="183.9" y="118">Sensor</text>
<text x="191.4" y="118">System</text>
<text x="240.1" y="123.8">Accelerometer</text>
<text x="251.5" y="157.3">To detect</text>
<text x="261.9" y="157.3">knocks</text>
</g>
<g font-size="1.8" fill="#006464">
<text x="41.6" y="23.7">Polyfuse</text>
<text x="42.7" y="21.9">F1</text>
<text x="51.3" y="22.2">PWR_FLAG</text>
<text x="61.2" y="21.2">+5V</text>
<text x="85.8" y="21.9">+5V</text>
<text x="122.9" y="22.7">D1</text>
<text x="152" y="20.9">+3V3</text>
<text x="212.9" y="23">R11</text>
<text x="32" y="26.3">+</text>
<text x="68.8" y="28">TP_Bat</text>
<text x="69.1" y="24.5">TP1</text>
<text x="94.5" y="26.3">VIN</text>
<text x="94.5" y="28.8">GND</text>
<text x="110" y="26.3">OUT</text>
<text x="111.2" y="28.8">FB</text>
<text x="118.1" y="25">1N5822</text>
<text x="128.8" y="28.8">GND</text>
<text x="140.8" y="28.3" transform="rotate(-90 140.8 28.3)">C2</text>
<text x="163.1" y="28.3">TP_3V3</text>
<text x="163.6" y="24.5">TP3</text>
<text x="184.7" y="27.8">R13</text>
<text x="212.9" y="25.2">100Ohms</text>
<text x="232.9" y="27.5">G</text>
<text x="240.6" y="27.5">D</text>
<text x="20.9" y="30.6" transform="rotate(-90 20.9 30.6)">J1</text>
<text x="23.5" y="30.5" transform="rotate(-90 23.5 30.5)">2477</text>
<text x="27.2" y="33.9">PWR_FLAG</text>
<text x="49.1" y="30.1">D5</text>
<text x="54.6" y="30.3">1N5822</text>
<text x="93.9" y="35.4">IC2</text>
<text x="94.5" y="31.3">~{ON}/OFF</text>
<text x="127.7" y="35.2">330uH</text>
<text x="128.1" y="31.9">L1</text>
<text x="142.8" y="32.8" transform="rotate(-90 142.8 32.8)">EEU-FR1E331</text>
<text x="145.2" y="30.3">C3</text>
<text x="148.7" y="34.9">10uF</text>
<text x="151.8" y="30.6">C4</text>
<text x="155.5" y="35.2">0.1uF</text>
<text x="184.8" y="30.1">10kOhms</text>
<text x="203.2" y="32.4">+5V</text>
<text x="213.6" y="32.9">100kOhms</text>
<text x="219.7" y="30.6">R12</text>
<text x="232.3" y="34.4">Q1</text>
<text x="232.9" y="30.1">S</text>
<text x="38.6" y="37.9">GND</text>
<text x="64" y="41.5">+5V</text>
<text x="79.6" y="38" transform="rotate(-90 79.6 38)">C1</text>
<text x="81.9" y="38.1" transform="rotate(-90 81.9 38.1)">EEU-FC1C101H</text>
<text x="93.8" y="37.7">LM2575-3.3WT</text>
<text x="134.9" y="39">PWR_FLAG</text>
<text x="150.1" y="39.7">GND</text>
<text x="189.5" y="39.2">BC547B</text>
<text x="193" y="36.9">Q2</text>
<text x="209.2" y="41.2">C7</text>
<text x="217.4" y="41.5">C8</text>
<text x="232.4" y="36.7">IRLML6402TRPBF</text>
<text x="27.2" y="46.6">SHIELD_1</text>
<text x="27.2" y="44">SHIELD_2</text>
<text x="46" y="46.6">D-</text>
<text x="46" y="44">D+</text>
<text x="56.6" y="46.8">Polyfuse</text>
<text x="56.7" y="44.8">F2</text>
<text x="69.1" y="47.1">TP2</text>
<text x="205.9" y="43.3">10uF</text>
<text x="217.2" y="43.3">0.1uF</text>
<text x="259.6" y="46.6">1</text>
<text x="26.2" y="53.4">J2</text>
<text x="27.2" y="49.1">GND</text>
<text x="43.9" y="49.1">VBUS</text>
<text x="60.4" y="51.9">D6</text>
<text x="69.1" y="51.2">TP_Ext</text>
<text x="77.5" y="48.9">+5V</text>
<text x="84.5" y="53.9">10kOhms</text>
<text x="84.8" y="49.4">R6</text>
<text x="95.6" y="53.9">6.8kOhms</text>
<text x="97.5" y="49.6">R7</text>
<text x="212.6" y="50.6">GND</text>
<text x="250" y="52.9">D7</text>
<text x="259.6" y="49.1">2</text>
<text x="259.6" y="51.7">3</text>
<text x="18.3" y="56.7">GND</text>
<text x="26.3" y="55.7">UJ2-B-HR-G-TH</text>
<text x="56.9" y="54.2">1N5822</text>
<text x="95.7" y="56.7">C5</text>
<text x="107.2" y="58">GND</text>
<text x="250.7" y="58.8">GND</text>
<text x="259.3" y="59.3">TBP04R12-500-03BE</text>
<text x="259.6" y="56.5">J3</text>
<text x="64" y="61.8">GND</text>
<text x="97.6" y="62.1">0.1uF</text>
<text x="31.5" y="86.2">S1</text>
<text x="32.5" y="89.8">NO_1</text>
<text x="37.8" y="86.2">2-1977223-8</text>
<text x="44.9" y="89.8">COM_1</text>
<text x="91.5" y="89.8">C11</text>
<text x="105.8" y="86.5">R9</text>
<text x="111.9" y="86.7">10kOhms</text>
<text x="117.7" y="84.4">+3.3V</text>
<text x="131.3" y="88.5">3V3</text>
<text x="149.8" y="88.5">IO3</text>
<text x="224.7" y="87.5">27</text>
<text x="224.7" y="89.8">27</text>
<text x="224.7" y="84.7">27</text>
<text x="228.3" y="87.5">Ohms</text>
<text x="228.3" y="89.8">Ohms</text>
<text x="228.3" y="84.7">Ohms</text>
<text x="243.5" y="84.9">D2</text>
<text x="252.4" y="87.5">D3</text>
<text x="252.5" y="84.7">R-LED</text>
<text x="261.8" y="87.2">Y-LED</text>
<text x="32.5" y="92.3">NO_2</text>
<text x="44.9" y="92.3">COM_2</text>
<text x="83.5" y="91">GND</text>
<text x="94.7" y="94.6">1uF</text>
<text x="131.3" y="91">EN</text>
<text x="131.3" y="93.6">IO4</text>
<text x="149.8" y="91">IO2</text>
<text x="149.8" y="93.6">IO1</text>
<text x="258.8" y="90">D4</text>
<text x="268.3" y="90">G-LED</text>
<text x="27.4" y="101.7">GND</text>
<text x="35" y="97.6">C6</text>
<text x="40.7" y="97.6">0.1uF</text>
<text x="101.4" y="101.7">+3.3V</text>
<text x="111.4" y="101.4">R8</text>
<text x="131.3" y="96.1">IO5</text>
<text x="131.3" y="98.7">IO6</text>
<text x="131.3" y="101.2">IO7</text>
<text x="146.9" y="98.7">GND_2</text>
<text x="146.9" y="101.2">GND_3</text>
<text x="149.8" y="96.1">IO0</text>
<text x="246.9" y="99.9">2</text>
<text x="276.1" y="99.9">GND</text>
<text x="21.7" y="107.3">J4</text>
<text x="108.9" y="105.8">10kOhms</text>
<text x="131.3" y="103.7">IO8</text>
<text x="131.3" y="106.3">IO9</text>
<text x="146.9" y="103.7">GND_4</text>
<text x="146.9" y="106.3">GND_5</text>
<text x="240.7" y="105.5">LS1</text>
<text x="19.8" y="110.6">UART</text>
<text x="131.3" y="108.8">GND_1</text>
<text x="131.3" y="111.4">IO10</text>
<text x="131.3" y="113.9">RXD</text>
<text x="146.9" y="108.8">GND_6</text>
<text x="146.9" y="111.4">GND_7</text>
<text x="146.9" y="113.9">GND_8</text>
<text x="234.2" y="108.8">GND</text>
<text x="240.7" y="108.6">PKM22EPPH4001-B0</text>
<text x="22.4" y="119">J5</text>
<text x="131.3" y="116.4">TXD</text>
<text x="131.3" y="119">IO18</text>
<text x="145.7" y="119">GND_10</text>
<text x="146.9" y="116.4">GND_9</text>
<text x="209.1" y="115.4">TP5</text>
<text x="211.1" y="119">TP_IMUV</text>
<text x="22.2" y="123.3">Boot</text>
<text x="27.6" y="123.3">Pins</text>
<text x="36.3" y="123.3">GND</text>
<text x="95.4" y="124.1">4k7Ohms</text>
<text x="101.8" y="122.3">R1</text>
<text x="106.8" y="125.3">4k7Ohms</text>
<text x="113" y="123.5">R2</text>
<text x="131.3" y="121.5">IO19</text>
<text x="195.2" y="123.5">+3.3V</text>
<text x="217.7" y="122.5">GND</text>
<text x="91.5" y="129.1">+3.3V</text>
<text x="130.4" y="128.1">ESP32-C3-WROOM-02-N4</text>
<text x="130.4" y="126.1">IC1</text>
<text x="159.3" y="126.6">GND</text>
<text x="198.3" y="131.9">C9</text>
<text x="127" y="134.2">TP4</text>
<text x="127" y="136.8">TP_I2C</text>
<text x="184.7" y="136">10uF</text>
<text x="193.2" y="136">tantalum</text>
<text x="203.3" y="136.8">C10</text>
<text x="213.1" y="135.5">GND</text>
<text x="207.3" y="141.8">0.1uF</text>
<text x="275.2" y="140.6">+3.3V</text>
<text x="203.7" y="145.1">GND</text>
<text x="196.8" y="155.8">TP_IMUINT</text>
<text x="197.8" y="153.3">TP6</text>
<text x="211.4" y="155.6" transform="rotate(-90 211.4 155.6)">+3.3V</text>
<text x="214.9" y="159.6">PWR_FLAG</text>
<text x="227.2" y="159.1">ADXL345BCCZ-RL7</text>
<text x="227.2" y="157.1">U1</text>
</g>
<g font-size="1.8" fill="#a90000">
<text x="135.6" y="22.3" transform="rotate(-90 135.6 22.3)">2</text>
<text x="36.1" y="27.7">2</text>
<text x="36.1" y="25.1">1</text>
<text x="84.8" y="27.4" transform="rotate(-90 84.8 27.4)">1</text>
<text x="90.7" y="25.1">1</text>
<text x="90.7" y="27.7">3</text>
<text x="116.1" y="25.1">2</text>
<text x="116.1" y="27.7">4</text>
<text x="197.9" y="28.6" transform="rotate(-90 197.9 28.6)">3</text>
<text x="229.2" y="26.4">1</text>
<text x="229.2" y="29">2</text>
<text x="244.4" y="26.4">3</text>
<text x="90.7" y="30.2">5</text>
<text x="135.6" y="32.5" transform="rotate(-90 135.6 32.5)">1</text>
<text x="84.8" y="37.5" transform="rotate(-90 84.8 37.5)">2</text>
<text x="197.9" y="36.3" transform="rotate(-90 197.9 36.3)">1</text>
<text x="23.4" y="45.5">5</text>
<text x="23.4" y="42.9">6</text>
<text x="51.4" y="45.5">2</text>
<text x="51.4" y="42.9">3</text>
<text x="255.8" y="45.5">1</text>
<text x="23.4" y="48">4</text>
<text x="51.4" y="48">1</text>
<text x="255.8" y="48">2</text>
<text x="255.8" y="50.5">3</text>
<text x="28.5" y="88.6">3</text>
<text x="53.9" y="88.6">1</text>
<text x="127.6" y="87.4">1</text>
<text x="127.6" y="89.9">2</text>
<text x="154.9" y="87.4">15</text>
<text x="154.9" y="89.9">16</text>
<text x="28.5" y="91.2">4</text>
<text x="53.9" y="91.2">2</text>
<text x="127.6" y="92.5">3</text>
<text x="127.6" y="95">4</text>
<text x="154.9" y="92.5">17</text>
<text x="154.9" y="95">18</text>
<text x="127.6" y="97.5">5</text>
<text x="127.6" y="100.1">6</text>
<text x="154.9" y="97.5">19</text>
<text x="154.9" y="100.1">20</text>
<text x="243.1" y="98.8">2</text>
<text x="29.1" y="106.4">2</text>
<text x="127.6" y="102.6">7</text>
<text x="127.6" y="105.2">8</text>
<text x="127.6" y="107.7">9</text>
<text x="154.9" y="102.6">21</text>
<text x="154.9" y="105.2">22</text>
<text x="154.9" y="107.7">23</text>
<text x="29.1" y="109">1</text>
<text x="127" y="110.2">10</text>
<text x="127" y="112.8">11</text>
<text x="154.9" y="110.2">24</text>
<text x="154.9" y="112.8">25</text>
<text x="29.1" y="119.1">1</text>
<text x="29.1" y="116.6">2</text>
<text x="127" y="115.3">12</text>
<text x="127" y="117.9">13</text>
<text x="154.9" y="115.3">26</text>
<text x="154.9" y="117.9">27</text>
<text x="127" y="120.4">14</text>
<text x="121.7" y="132.2" transform="rotate(-90 121.7 132.2)">2</text>
<text x="124.2" y="132.2" transform="rotate(-90 124.2 132.2)">1</text>
</g>
<g font-size="1.4" fill="#a90000">
<text x="224.2" y="129.3">6</text>
<text x="224.2" y="126.7">2</text>
<text x="269.4" y="131.8">10</text>
<text x="223.7" y="136.9">13</text>
<text x="223.7" y="134.4">12</text>
<text x="269.4" y="136.9">11</text>
<text x="223.7" y="139.4">14</text>
<text x="269.9" y="139.4">3</text>
<text x="224.2" y="147.1">8</text>
<text x="224.2" y="144.5">9</text>
<text x="269.9" y="144.5">7</text>
<text x="224.2" y="152.1">1</text>
</g>
<g font-size="1.4" fill="#006464">
<text x="228.3" y="130.3">VS</text>
<text x="228.3" y="127.7">GND</text>
<text x="228.3" y="137.9">SDA/SDI/SDIO</text>
<text x="228.3" y="135.4">SDO/ALT_ADDRESS</text>
<text x="256.3" y="137.9">RESERVED_11</text>
<text x="264.6" y="132.8">NC</text>
<text x="228.3" y="140.4">SCL/SCLK</text>
<text x="257.3" y="140.4">RESERVED_3</text>
<text x="228.3" y="148.1">INT1</text>
<text x="228.3" y="145.5">INT2</text>
<text x="264.7" y="145.5">~{CS}</text>
<text x="228.3" y="153.1">VDD_I/O</text>
</g>
<g font-size=".9" fill="#0000c2">
<text x="156" y="22.9">Regulated</text>
<text x="156" y="23.9">power</text>
<text x="199" y="29.5">pullup</text>
<text x="199.5" y="28.5">transistor</text>
<text x="202.8" y="29.5">to</text>
<text x="204.5" y="29.5">trigger</text>
<text x="204.9" y="28.5">switches</text>
<text x="208.5" y="29.5">MOSFET</text>
<text x="209.7" y="28.5">5V</text>
<text x="174" y="35.3">disconnect</text>
<text x="174.1" y="34.3">This</text>
<text x="176.8" y="34.3">pin</text>
<text x="179" y="34.3">allows</text>
<text x="180" y="35.3">the</text>
<text x="182.3" y="35.3">power</text>
<text x="182.8" y="34.3">us</text>
<text x="201.6" y="35.9">Unregulated</text>
<text x="208.1" y="35.9">Power</text>
<text x="172.2" y="36.4">supply</text>
<text x="176" y="36.4">to</text>
<text x="177.8" y="36.4">the</text>
<text x="180.1" y="36.4">servo</text>
<text x="183.4" y="36.4">motor</text>
<text x="246.9" y="52.5" transform="rotate(-90 246.9 52.5)">diode</text>
<text x="246.9" y="56.7" transform="rotate(-90 246.9 56.7)">flyback</text>
<text x="134.1" y="104.4">strapping</text>
<text x="134.9" y="105.5">boot</text>
<text x="137.8" y="105.5">mode</text>
<text x="139.3" y="104.4">pins</text>
</g>
</svg>
